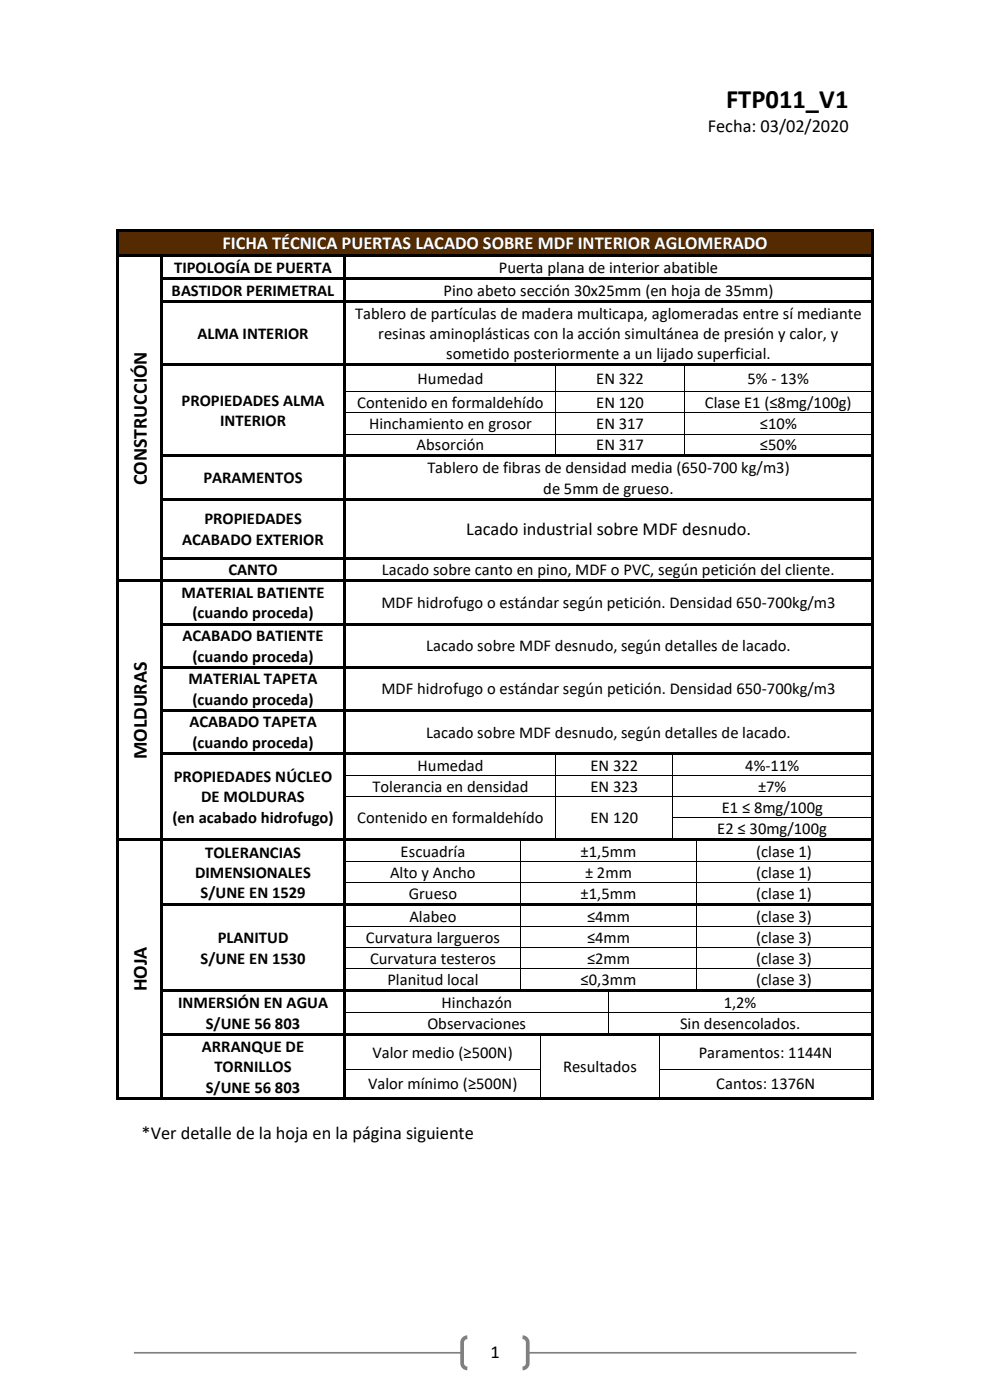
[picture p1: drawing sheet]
<svg xmlns="http://www.w3.org/2000/svg" width="210mm" height="297mm" viewBox="0 0 210 297" stroke-linecap="round" stroke-linejoin="round" font-family="sans-serif">
<path d="M28.4 287h153.3" fill="none" stroke="#808080" stroke-width=".35"/>
<path d="M98.5 283.9l.6-.2h11.7a1.1 1.1 0 0 1 1.2 1.1v4.4a1.1 1.1 0 0 1-1.2 1.1h-11.7a1.1 1.1 0 0 1-1.1-1.1v-4.4l.1-.4z" fill-rule="evenodd" fill="#fff"/>
<path d="M99.1 283.7a1.1 1.1 0 0 0-1.1 1.1v4.4a1.1 1.1 0 0 0 1.1 1.1M110.8 283.7a1.1 1.1 0 0 1 1.2 1.1v4.4a1.1 1.1 0 0 1-1.2 1.1" fill="none" stroke="#808080" stroke-width=".79" stroke-linecap="butt"/>
<g fill="#542a00">
<path d="M25.3 49.2h159.4v4.8h-159.4z" fill-rule="evenodd"/>
<path d="M26.9 49.2h156.2v4.8h-156.2z" fill-rule="evenodd"/>
</g>
<g fill="#000">
<path d="M24.8 48.7h.5v.5h-.5z" fill-rule="evenodd"/>
<path d="M24.8 48.7h.5v.5h-.5z" fill-rule="evenodd"/>
<path d="M24.8 49.2h.5v4.8h-.5z" fill-rule="evenodd"/>
<path d="M24.8 54h.5v.5h-.5z" fill-rule="evenodd"/>
<path d="M24.8 54.5h.5v4.3h-.5z" fill-rule="evenodd"/>
<path d="M24.8 58.8h.5v.6h-.5z" fill-rule="evenodd"/>
<path d="M25.3 48.7h159.4v.5h-159.4z" fill-rule="evenodd"/>
<path d="M25.3 54h8.7v.5h-8.7z" fill-rule="evenodd"/>
<path d="M34 54.5h.5z" fill-rule="evenodd"/>
<path d="M34 54h.5v.5h-.5z" fill-rule="evenodd"/>
<path d="M34 54.5h.5v4.3h-.5z" fill-rule="evenodd"/>
<path d="M34 58.8h.5v.6h-.5z" fill-rule="evenodd"/>
<path d="M34.5 54h38.4v.5h-38.4z" fill-rule="evenodd"/>
<path d="M34.5 58.8h38.4v.5h-38.4z" fill-rule="evenodd"/>
<path d="M72.9 54.5h.5z" fill-rule="evenodd"/>
<path d="M72.9 54h.5v.5h-.5z" fill-rule="evenodd"/>
<path d="M72.9 54.5h.5v4.3h-.5z" fill-rule="evenodd"/>
<path d="M72.9 58.8h.5v.6h-.5z" fill-rule="evenodd"/>
<path d="M73.4 54h111.3v.5h-111.3z" fill-rule="evenodd"/>
<path d="M73.4 58.8h111.3v.5h-111.3z" fill-rule="evenodd"/>
<path d="M184.7 48.7h.5v.5h-.5z" fill-rule="evenodd"/>
<path d="M184.7 48.7h.5v.5h-.5z" fill-rule="evenodd"/>
<path d="M184.7 49.2h.5v4.8h-.5z" fill-rule="evenodd"/>
<path d="M184.7 54h.5v.5h-.5z" fill-rule="evenodd"/>
<path d="M184.7 54.5h.5v4.3h-.5z" fill-rule="evenodd"/>
<path d="M184.7 58.8h.5v.6h-.5z" fill-rule="evenodd"/>
<path d="M24.8 59.4h.5v4.2h-.5z" fill-rule="evenodd"/>
<path d="M24.8 63.6h.5v.6h-.5z" fill-rule="evenodd"/>
<path d="M24.8 64.2h.5v12.9h-.5z" fill-rule="evenodd"/>
<path d="M24.8 77.1h.5v.5h-.5z" fill-rule="evenodd"/>
<path d="M34 59.4h.5v4.2h-.5z" fill-rule="evenodd"/>
<path d="M34 63.6h.5v.6h-.5z" fill-rule="evenodd"/>
<path d="M34 64.2h.5v12.9h-.5z" fill-rule="evenodd"/>
<path d="M34 77.1h.5v.5h-.5z" fill-rule="evenodd"/>
<path d="M34.5 63.6h38.4v.5h-38.4z" fill-rule="evenodd"/>
<path d="M34.5 77.1h38.4v.5h-38.4z" fill-rule="evenodd"/>
<path d="M72.9 59.4h.5v4.2h-.5z" fill-rule="evenodd"/>
<path d="M72.9 63.6h.5v.6h-.5z" fill-rule="evenodd"/>
<path d="M72.9 64.2h.5v12.9h-.5z" fill-rule="evenodd"/>
<path d="M72.9 77.1h.5v.5h-.5z" fill-rule="evenodd"/>
<path d="M73.4 63.6h111.3v.5h-111.3z" fill-rule="evenodd"/>
<path d="M73.4 77.1h44.4v.5h-44.4z" fill-rule="evenodd"/>
<path d="M117.8 77.6h.2z" fill-rule="evenodd"/>
<path d="M117.8 77.1h.5v.5h-.5z" fill-rule="evenodd"/>
<path d="M118.3 77.1h26.8v.5h-26.8z" fill-rule="evenodd"/>
<path d="M145.1 77.6h.2z" fill-rule="evenodd"/>
<path d="M145.1 77.1h.6v.5h-.6z" fill-rule="evenodd"/>
<path d="M145.7 77.1h39v.5h-39z" fill-rule="evenodd"/>
<path d="M184.7 59.4h.5v4.2h-.5z" fill-rule="evenodd"/>
<path d="M184.7 63.6h.5v.6h-.5z" fill-rule="evenodd"/>
<path d="M184.7 64.2h.5v12.9h-.5z" fill-rule="evenodd"/>
<path d="M184.7 77.1h.5v.5h-.5z" fill-rule="evenodd"/>
<path d="M24.8 77.6h.5v5.4h-.5z" fill-rule="evenodd"/>
<path d="M24.8 83h.5v.2h-.5z" fill-rule="evenodd"/>
<path d="M24.8 83.2h.5v4.3h-.5z" fill-rule="evenodd"/>
<path d="M24.8 87.5h.5v.2h-.5z" fill-rule="evenodd"/>
<path d="M24.8 87.7h.5v4.3h-.5z" fill-rule="evenodd"/>
<path d="M24.8 92h.5v.2h-.5z" fill-rule="evenodd"/>
<path d="M24.8 92.2h.5v4.3h-.5z" fill-rule="evenodd"/>
<path d="M24.8 96.5h.5v.5h-.5z" fill-rule="evenodd"/>
<path d="M34 77.6h.5v5.4h-.5z" fill-rule="evenodd"/>
<path d="M34 83h.5v.2h-.5z" fill-rule="evenodd"/>
<path d="M34 83.2h.5v4.3h-.5z" fill-rule="evenodd"/>
<path d="M34 87.5h.5v.2h-.5z" fill-rule="evenodd"/>
<path d="M34 87.7h.5v4.3h-.5z" fill-rule="evenodd"/>
<path d="M34 92h.5v.2h-.5z" fill-rule="evenodd"/>
<path d="M34 92.2h.5v4.3h-.5z" fill-rule="evenodd"/>
<path d="M34 96.5h.5v.5h-.5z" fill-rule="evenodd"/>
<path d="M34.5 96.5h38.4v.5h-38.4z" fill-rule="evenodd"/>
<path d="M72.9 77.6h.5v5.4h-.5z" fill-rule="evenodd"/>
<path d="M72.9 83h.5v.2h-.5z" fill-rule="evenodd"/>
<path d="M72.9 83.2h.5v4.3h-.5z" fill-rule="evenodd"/>
<path d="M72.9 87.5h.5v.2h-.5z" fill-rule="evenodd"/>
<path d="M72.9 87.7h.5v4.3h-.5z" fill-rule="evenodd"/>
<path d="M72.9 92h.5v.2h-.5z" fill-rule="evenodd"/>
<path d="M72.9 92.2h.5v4.3h-.5z" fill-rule="evenodd"/>
<path d="M72.9 96.5h.5v.5h-.5z" fill-rule="evenodd"/>
<path d="M73.4 96.5h44.4v.5h-44.4z" fill-rule="evenodd"/>
<path d="M117.8 83h.2v.2h-.2z" fill-rule="evenodd"/>
<path d="M117.8 87.5h.2v.2h-.2z" fill-rule="evenodd"/>
<path d="M117.8 92h.2v.2h-.2z" fill-rule="evenodd"/>
<path d="M117.8 96.5h.5v.5h-.5z" fill-rule="evenodd"/>
<path d="M118.3 96.5h26.8v.5h-26.8z" fill-rule="evenodd"/>
<path d="M145.1 83h.2v.2h-.2z" fill-rule="evenodd"/>
<path d="M145.1 87.5h.2v.2h-.2z" fill-rule="evenodd"/>
<path d="M145.1 92h.2v.2h-.2z" fill-rule="evenodd"/>
<path d="M145.1 96.5h.6v.5h-.6z" fill-rule="evenodd"/>
<path d="M145.7 96.5h39v.5h-39z" fill-rule="evenodd"/>
<path d="M184.7 77.6h.5v5.4h-.5z" fill-rule="evenodd"/>
<path d="M184.7 83h.5v.2h-.5z" fill-rule="evenodd"/>
<path d="M184.7 83.2h.5v4.3h-.5z" fill-rule="evenodd"/>
<path d="M184.7 87.5h.5v.2h-.5z" fill-rule="evenodd"/>
<path d="M184.7 87.7h.5v4.3h-.5z" fill-rule="evenodd"/>
<path d="M184.7 92h.5v.2h-.5z" fill-rule="evenodd"/>
<path d="M184.7 92.2h.5v4.3h-.5z" fill-rule="evenodd"/>
<path d="M184.7 96.5h.5v.5h-.5z" fill-rule="evenodd"/>
<path d="M24.8 97h.5v8.6h-.5z" fill-rule="evenodd"/>
<path d="M24.8 105.6h.5v.6h-.5z" fill-rule="evenodd"/>
<path d="M24.8 106.2h.5v12h-.5z" fill-rule="evenodd"/>
<path d="M24.8 118.2h.5v.5h-.5z" fill-rule="evenodd"/>
<path d="M34 97h.5v8.6h-.5z" fill-rule="evenodd"/>
<path d="M34 105.6h.5v.6h-.5z" fill-rule="evenodd"/>
<path d="M34 106.2h.5v12h-.5z" fill-rule="evenodd"/>
<path d="M34 118.2h.5v.5h-.5z" fill-rule="evenodd"/>
<path d="M34.5 105.6h38.4v.5h-38.4z" fill-rule="evenodd"/>
<path d="M34.5 118.2h38.4v.5h-38.4z" fill-rule="evenodd"/>
<path d="M72.9 97h.5v8.6h-.5z" fill-rule="evenodd"/>
<path d="M72.9 105.6h.5v.6h-.5z" fill-rule="evenodd"/>
<path d="M72.9 106.2h.5v12h-.5z" fill-rule="evenodd"/>
<path d="M72.9 118.2h.5v.5h-.5z" fill-rule="evenodd"/>
<path d="M73.4 105.6h111.3v.5h-111.3z" fill-rule="evenodd"/>
<path d="M73.4 118.2h111.3v.5h-111.3z" fill-rule="evenodd"/>
<path d="M184.7 97h.5v8.6h-.5z" fill-rule="evenodd"/>
<path d="M184.7 105.6h.5v.6h-.5z" fill-rule="evenodd"/>
<path d="M184.7 106.2h.5v12h-.5z" fill-rule="evenodd"/>
<path d="M184.7 118.2h.5v.5h-.5z" fill-rule="evenodd"/>
<path d="M24.8 118.7h.5v4.3h-.5z" fill-rule="evenodd"/>
<path d="M24.8 123h.5v.5h-.5z" fill-rule="evenodd"/>
<path d="M24.8 123.5h.5v8.6h-.5z" fill-rule="evenodd"/>
<path d="M24.8 132.1h.5v.6h-.5z" fill-rule="evenodd"/>
<path d="M25.3 123h8.7v.5h-8.7z" fill-rule="evenodd"/>
<path d="M34 118.7h.5v4.3h-.5z" fill-rule="evenodd"/>
<path d="M34 123h.5v.5h-.5z" fill-rule="evenodd"/>
<path d="M34 123.5h.5v8.6h-.5z" fill-rule="evenodd"/>
<path d="M34 132.1h.5v.6h-.5z" fill-rule="evenodd"/>
<path d="M34.5 123h38.4v.5h-38.4z" fill-rule="evenodd"/>
<path d="M34.5 132.1h38.4v.5h-38.4z" fill-rule="evenodd"/>
<path d="M72.9 118.7h.5v4.3h-.5z" fill-rule="evenodd"/>
<path d="M72.9 123h.5v.5h-.5z" fill-rule="evenodd"/>
<path d="M72.9 123.5h.5v8.6h-.5z" fill-rule="evenodd"/>
<path d="M72.9 132.1h.5v.6h-.5z" fill-rule="evenodd"/>
<path d="M73.4 123h111.3v.5h-111.3z" fill-rule="evenodd"/>
<path d="M73.4 132.1h111.3v.5h-111.3z" fill-rule="evenodd"/>
<path d="M184.7 118.7h.5v4.3h-.5z" fill-rule="evenodd"/>
<path d="M184.7 123h.5v.5h-.5z" fill-rule="evenodd"/>
<path d="M184.7 123.5h.5v8.6h-.5z" fill-rule="evenodd"/>
<path d="M184.7 132.1h.5v.6h-.5z" fill-rule="evenodd"/>
<path d="M24.8 132.7h.5v8.6h-.5z" fill-rule="evenodd"/>
<path d="M24.8 141.3h.5v.5h-.5z" fill-rule="evenodd"/>
<path d="M24.8 141.8h.5v8.6h-.5z" fill-rule="evenodd"/>
<path d="M24.8 150.4h.5v.6h-.5z" fill-rule="evenodd"/>
<path d="M24.8 151h.5v8.6h-.5z" fill-rule="evenodd"/>
<path d="M34 132.7h.5v8.6h-.5z" fill-rule="evenodd"/>
<path d="M34 141.3h.5v.5h-.5z" fill-rule="evenodd"/>
<path d="M34 141.8h.5v8.6h-.5z" fill-rule="evenodd"/>
<path d="M34 150.4h.5v.6h-.5z" fill-rule="evenodd"/>
<path d="M34 151h.5v8.6h-.5z" fill-rule="evenodd"/>
<path d="M34.5 141.3h38.4v.5h-38.4z" fill-rule="evenodd"/>
<path d="M34.5 150.4h38.4v.5h-38.4z" fill-rule="evenodd"/>
<path d="M72.9 132.7h.5v8.6h-.5z" fill-rule="evenodd"/>
<path d="M72.9 141.3h.5v.5h-.5z" fill-rule="evenodd"/>
<path d="M72.9 141.8h.5v8.6h-.5z" fill-rule="evenodd"/>
<path d="M72.9 150.4h.5v.6h-.5z" fill-rule="evenodd"/>
<path d="M72.9 151h.5v8.6h-.5z" fill-rule="evenodd"/>
<path d="M73.4 141.3h111.3v.5h-111.3z" fill-rule="evenodd"/>
<path d="M73.4 150.4h111.3v.5h-111.3z" fill-rule="evenodd"/>
<path d="M184.7 132.7h.5v8.6h-.5z" fill-rule="evenodd"/>
<path d="M184.7 141.3h.5v.5h-.5z" fill-rule="evenodd"/>
<path d="M184.7 141.8h.5v8.6h-.5z" fill-rule="evenodd"/>
<path d="M184.7 150.4h.5v.6h-.5z" fill-rule="evenodd"/>
<path d="M184.7 151h.5v8.6h-.5z" fill-rule="evenodd"/>
<path d="M24.8 159.6h.5v.5h-.5z" fill-rule="evenodd"/>
<path d="M24.8 160.1h.5v4.3h-.5z" fill-rule="evenodd"/>
<path d="M24.8 164.4h.5v.2h-.5z" fill-rule="evenodd"/>
<path d="M24.8 164.6h.5v4.3h-.5z" fill-rule="evenodd"/>
<path d="M24.8 168.9h.5v.2h-.5z" fill-rule="evenodd"/>
<path d="M24.8 169.1h.5v4.3h-.5z" fill-rule="evenodd"/>
<path d="M24.8 173.4h.5v.1h-.5z" fill-rule="evenodd"/>
<path d="M24.8 173.5h.5v4.4h-.5z" fill-rule="evenodd"/>
<path d="M24.8 177.9h.5v.5h-.5z" fill-rule="evenodd"/>
<path d="M25.3 177.9h8.7v.5h-8.7z" fill-rule="evenodd"/>
<path d="M34 159.6h.5v.5h-.5z" fill-rule="evenodd"/>
<path d="M34 160.1h.5v4.3h-.5z" fill-rule="evenodd"/>
<path d="M34 164.4h.5v.2h-.5z" fill-rule="evenodd"/>
<path d="M34 164.6h.5v4.3h-.5z" fill-rule="evenodd"/>
<path d="M34 168.9h.5v.2h-.5z" fill-rule="evenodd"/>
<path d="M34 169.1h.5v4.3h-.5z" fill-rule="evenodd"/>
<path d="M34 173.4h.5v.1h-.5z" fill-rule="evenodd"/>
<path d="M34 173.5h.5v4.4h-.5z" fill-rule="evenodd"/>
<path d="M34 177.9h.5v.5h-.5z" fill-rule="evenodd"/>
<path d="M34.5 159.6h38.4v.5h-38.4z" fill-rule="evenodd"/>
<path d="M34.5 177.9h38.4v.5h-38.4z" fill-rule="evenodd"/>
<path d="M72.9 159.6h.5v.5h-.5z" fill-rule="evenodd"/>
<path d="M72.9 160.1h.5v4.3h-.5z" fill-rule="evenodd"/>
<path d="M72.9 164.4h.5v.2h-.5z" fill-rule="evenodd"/>
<path d="M72.9 164.6h.5v4.3h-.5z" fill-rule="evenodd"/>
<path d="M72.9 168.9h.5v.2h-.5z" fill-rule="evenodd"/>
<path d="M72.9 169.1h.5v4.3h-.5z" fill-rule="evenodd"/>
<path d="M72.9 173.4h.5v.1h-.5z" fill-rule="evenodd"/>
<path d="M72.9 173.5h.5v4.4h-.5z" fill-rule="evenodd"/>
<path d="M72.9 177.9h.5v.5h-.5z" fill-rule="evenodd"/>
<path d="M73.4 159.6h44.4v.5h-44.4z" fill-rule="evenodd"/>
<path d="M73.4 177.9h37v.5h-37z" fill-rule="evenodd"/>
<path d="M110.4 178.4h.2z" fill-rule="evenodd"/>
<path d="M110.4 177.9h.5v.5h-.5z" fill-rule="evenodd"/>
<path d="M110.9 177.9h6.9v.5h-6.9z" fill-rule="evenodd"/>
<path d="M117.8 160.1h.2z" fill-rule="evenodd"/>
<path d="M117.8 159.6h.5v.5h-.5z" fill-rule="evenodd"/>
<path d="M117.8 164.4h.2v.2h-.2z" fill-rule="evenodd"/>
<path d="M117.8 168.9h.2v.2h-.2z" fill-rule="evenodd"/>
<path d="M117.8 173.4h.2v.1h-.2z" fill-rule="evenodd"/>
<path d="M117.8 177.9h.5v.5h-.5z" fill-rule="evenodd"/>
<path d="M118.3 159.6h24.3v.5h-24.3z" fill-rule="evenodd"/>
<path d="M118.3 177.9h24.3v.5h-24.3z" fill-rule="evenodd"/>
<path d="M142.6 160.1h.2z" fill-rule="evenodd"/>
<path d="M142.6 159.6h.6v.5h-.6z" fill-rule="evenodd"/>
<path d="M142.6 164.4h.2v.2h-.2z" fill-rule="evenodd"/>
<path d="M142.6 168.9h.2v.2h-.2z" fill-rule="evenodd"/>
<path d="M142.6 173.4h.2v.1h-.2z" fill-rule="evenodd"/>
<path d="M142.6 177.9h.6v.5h-.6z" fill-rule="evenodd"/>
<path d="M143.2 159.6h41.5v.5h-41.5z" fill-rule="evenodd"/>
<path d="M143.2 177.9h4.4v.5h-4.4z" fill-rule="evenodd"/>
<path d="M147.6 178.4h.2z" fill-rule="evenodd"/>
<path d="M147.6 177.9h.5v.5h-.5z" fill-rule="evenodd"/>
<path d="M148.1 177.9h36.6v.5h-36.6z" fill-rule="evenodd"/>
<path d="M184.7 159.6h.5v.5h-.5z" fill-rule="evenodd"/>
<path d="M184.7 160.1h.5v4.3h-.5z" fill-rule="evenodd"/>
<path d="M184.7 164.4h.5v.2h-.5z" fill-rule="evenodd"/>
<path d="M184.7 164.6h.5v4.3h-.5z" fill-rule="evenodd"/>
<path d="M184.7 168.9h.5v.2h-.5z" fill-rule="evenodd"/>
<path d="M184.7 169.1h.5v4.3h-.5z" fill-rule="evenodd"/>
<path d="M184.7 173.4h.5v.1h-.5z" fill-rule="evenodd"/>
<path d="M184.7 173.5h.5v4.4h-.5z" fill-rule="evenodd"/>
<path d="M184.7 177.9h.5v.5h-.5z" fill-rule="evenodd"/>
<path d="M24.8 178.4h.5v4.3h-.5z" fill-rule="evenodd"/>
<path d="M24.8 182.7h.5v.2h-.5z" fill-rule="evenodd"/>
<path d="M24.8 182.9h.5v4.3h-.5z" fill-rule="evenodd"/>
<path d="M24.8 187.2h.5v.1h-.5z" fill-rule="evenodd"/>
<path d="M24.8 187.3h.5v4.4h-.5z" fill-rule="evenodd"/>
<path d="M24.8 191.7h.5v.5h-.5z" fill-rule="evenodd"/>
<path d="M24.8 192.2h.5v4.3h-.5z" fill-rule="evenodd"/>
<path d="M24.8 196.5h.5v.2h-.5z" fill-rule="evenodd"/>
<path d="M34 178.4h.5v4.3h-.5z" fill-rule="evenodd"/>
<path d="M34 182.7h.5v.2h-.5z" fill-rule="evenodd"/>
<path d="M34 182.9h.5v4.3h-.5z" fill-rule="evenodd"/>
<path d="M34 187.2h.5v.1h-.5z" fill-rule="evenodd"/>
<path d="M34 187.3h.5v4.4h-.5z" fill-rule="evenodd"/>
<path d="M34 191.7h.5v.5h-.5z" fill-rule="evenodd"/>
<path d="M34 192.2h.5v4.3h-.5z" fill-rule="evenodd"/>
<path d="M34 196.5h.5v.2h-.5z" fill-rule="evenodd"/>
<path d="M34.5 191.7h38.4v.5h-38.4z" fill-rule="evenodd"/>
<path d="M72.9 178.4h.5v4.3h-.5z" fill-rule="evenodd"/>
<path d="M72.9 182.7h.5v.2h-.5z" fill-rule="evenodd"/>
<path d="M72.9 182.9h.5v4.3h-.5z" fill-rule="evenodd"/>
<path d="M72.9 187.2h.5v.1h-.5z" fill-rule="evenodd"/>
<path d="M72.9 187.3h.5v4.4h-.5z" fill-rule="evenodd"/>
<path d="M72.9 191.7h.5v.5h-.5z" fill-rule="evenodd"/>
<path d="M72.9 192.2h.5v4.3h-.5z" fill-rule="evenodd"/>
<path d="M72.9 196.5h.5v.2h-.5z" fill-rule="evenodd"/>
<path d="M73.4 191.7h37v.5h-37z" fill-rule="evenodd"/>
<path d="M110.4 182.7h.2v.2h-.2z" fill-rule="evenodd"/>
<path d="M110.4 187.2h.2v.1h-.2z" fill-rule="evenodd"/>
<path d="M110.4 192.2h.2z" fill-rule="evenodd"/>
<path d="M110.4 191.7h.5v.5h-.5z" fill-rule="evenodd"/>
<path d="M110.4 196.5h.2v.2h-.2z" fill-rule="evenodd"/>
<path d="M110.9 191.7h36.7v.5h-36.7z" fill-rule="evenodd"/>
<path d="M147.6 182.7h.2v.2h-.2z" fill-rule="evenodd"/>
<path d="M147.6 187.2h.2v.1h-.2z" fill-rule="evenodd"/>
<path d="M147.6 192.2h.2z" fill-rule="evenodd"/>
<path d="M147.6 191.7h.5v.5h-.5z" fill-rule="evenodd"/>
<path d="M147.6 196.5h.2v.2h-.2z" fill-rule="evenodd"/>
<path d="M148.1 191.7h36.6v.5h-36.6z" fill-rule="evenodd"/>
<path d="M184.7 178.4h.5v4.3h-.5z" fill-rule="evenodd"/>
<path d="M184.7 182.7h.5v.2h-.5z" fill-rule="evenodd"/>
<path d="M184.7 182.9h.5v4.3h-.5z" fill-rule="evenodd"/>
<path d="M184.7 187.2h.5v.1h-.5z" fill-rule="evenodd"/>
<path d="M184.7 187.3h.5v4.4h-.5z" fill-rule="evenodd"/>
<path d="M184.7 191.7h.5v.5h-.5z" fill-rule="evenodd"/>
<path d="M184.7 192.2h.5v4.3h-.5z" fill-rule="evenodd"/>
<path d="M184.7 196.5h.5v.2h-.5z" fill-rule="evenodd"/>
<path d="M24.8 196.7h.5v4.3h-.5z" fill-rule="evenodd"/>
<path d="M24.8 201h.5v.2h-.5z" fill-rule="evenodd"/>
<path d="M24.8 201.2h.5v4.3h-.5z" fill-rule="evenodd"/>
<path d="M24.8 205.5h.5v.1h-.5z" fill-rule="evenodd"/>
<path d="M24.8 205.6h.5v4.4h-.5z" fill-rule="evenodd"/>
<path d="M24.8 210h.5v.5h-.5z" fill-rule="evenodd"/>
<path d="M24.8 210.5h.5v4.3h-.5z" fill-rule="evenodd"/>
<path d="M24.8 214.8h.5v.2h-.5z" fill-rule="evenodd"/>
<path d="M24.8 215h.5v4.3h-.5z" fill-rule="evenodd"/>
<path d="M24.8 219.3h.5v.5h-.5z" fill-rule="evenodd"/>
<path d="M34 196.7h.5v4.3h-.5z" fill-rule="evenodd"/>
<path d="M34 201h.5v.2h-.5z" fill-rule="evenodd"/>
<path d="M34 201.2h.5v4.3h-.5z" fill-rule="evenodd"/>
<path d="M34 205.5h.5v.1h-.5z" fill-rule="evenodd"/>
<path d="M34 205.6h.5v4.4h-.5z" fill-rule="evenodd"/>
<path d="M34 210h.5v.5h-.5z" fill-rule="evenodd"/>
<path d="M34 210.5h.5v4.3h-.5z" fill-rule="evenodd"/>
<path d="M34 214.8h.5v.2h-.5z" fill-rule="evenodd"/>
<path d="M34 215h.5v4.3h-.5z" fill-rule="evenodd"/>
<path d="M34 219.3h.5v.5h-.5z" fill-rule="evenodd"/>
<path d="M34.5 210h38.4v.5h-38.4z" fill-rule="evenodd"/>
<path d="M34.5 219.3h38.4v.5h-38.4z" fill-rule="evenodd"/>
<path d="M72.9 196.7h.5v4.3h-.5z" fill-rule="evenodd"/>
<path d="M72.9 201h.5v.2h-.5z" fill-rule="evenodd"/>
<path d="M72.9 201.2h.5v4.3h-.5z" fill-rule="evenodd"/>
<path d="M72.9 205.5h.5v.1h-.5z" fill-rule="evenodd"/>
<path d="M72.9 205.6h.5v4.4h-.5z" fill-rule="evenodd"/>
<path d="M72.9 210h.5v.5h-.5z" fill-rule="evenodd"/>
<path d="M72.9 210.5h.5v4.3h-.5z" fill-rule="evenodd"/>
<path d="M72.9 214.8h.5v.2h-.5z" fill-rule="evenodd"/>
<path d="M72.9 215h.5v4.3h-.5z" fill-rule="evenodd"/>
<path d="M72.9 219.3h.5v.5h-.5z" fill-rule="evenodd"/>
<path d="M73.4 210h37v.5h-37z" fill-rule="evenodd"/>
<path d="M73.4 219.3h41.2v.5h-41.2z" fill-rule="evenodd"/>
<path d="M110.4 201h.2v.2h-.2z" fill-rule="evenodd"/>
<path d="M110.4 205.5h.2v.1h-.2z" fill-rule="evenodd"/>
<path d="M110.4 210h.5v.5h-.5z" fill-rule="evenodd"/>
<path d="M110.9 210h18.1v.5h-18.1z" fill-rule="evenodd"/>
<path d="M114.6 219.8h.1z" fill-rule="evenodd"/>
<path d="M114.6 219.3h.5v.5h-.5z" fill-rule="evenodd"/>
<path d="M115.1 219.3h13.9v.5h-13.9z" fill-rule="evenodd"/>
<path d="M129 210.5h.2z" fill-rule="evenodd"/>
<path d="M129 210h.5v.5h-.5z" fill-rule="evenodd"/>
<path d="M129 214.8h.2v.2h-.2z" fill-rule="evenodd"/>
<path d="M129 219.3h.5v.5h-.5z" fill-rule="evenodd"/>
<path d="M129.5 210h18.1v.5h-18.1z" fill-rule="evenodd"/>
<path d="M129.5 219.3h10.3v.5h-10.3z" fill-rule="evenodd"/>
<path d="M139.8 219.8h.1z" fill-rule="evenodd"/>
<path d="M139.8 219.3h.5v.5h-.5z" fill-rule="evenodd"/>
<path d="M140.3 219.3h44.4v.5h-44.4z" fill-rule="evenodd"/>
<path d="M147.6 201h.2v.2h-.2z" fill-rule="evenodd"/>
<path d="M147.6 205.5h.2v.1h-.2z" fill-rule="evenodd"/>
<path d="M147.6 210h.5v.5h-.5z" fill-rule="evenodd"/>
<path d="M148.1 210h36.6v.5h-36.6z" fill-rule="evenodd"/>
<path d="M184.7 196.7h.5v4.3h-.5z" fill-rule="evenodd"/>
<path d="M184.7 201h.5v.2h-.5z" fill-rule="evenodd"/>
<path d="M184.7 201.2h.5v4.3h-.5z" fill-rule="evenodd"/>
<path d="M184.7 205.5h.5v.1h-.5z" fill-rule="evenodd"/>
<path d="M184.7 205.6h.5v4.4h-.5z" fill-rule="evenodd"/>
<path d="M184.7 210h.5v.5h-.5z" fill-rule="evenodd"/>
<path d="M184.7 210.5h.5v4.3h-.5z" fill-rule="evenodd"/>
<path d="M184.7 214.8h.5v.2h-.5z" fill-rule="evenodd"/>
<path d="M184.7 215h.5v4.3h-.5z" fill-rule="evenodd"/>
<path d="M184.7 219.3h.5v.5h-.5z" fill-rule="evenodd"/>
<path d="M24.8 219.8h.5v7h-.5z" fill-rule="evenodd"/>
<path d="M24.8 226.8h.5v.2h-.5z" fill-rule="evenodd"/>
<path d="M24.8 227h.5v5.7h-.5z" fill-rule="evenodd"/>
<path d="M24.8 232.7h.5v.5h-.5z" fill-rule="evenodd"/>
<path d="M24.8 232.7h.5v.5h-.5z" fill-rule="evenodd"/>
<path d="M25.3 232.7h8.7v.5h-8.7z" fill-rule="evenodd"/>
<path d="M34 219.8h.5v7h-.5z" fill-rule="evenodd"/>
<path d="M34 226.8h.5v.2h-.5z" fill-rule="evenodd"/>
<path d="M34 227h.5v5.7h-.5z" fill-rule="evenodd"/>
<path d="M34 232.7h.5v.5h-.5z" fill-rule="evenodd"/>
<path d="M34.5 232.7h38.4v.5h-38.4z" fill-rule="evenodd"/>
<path d="M72.9 219.8h.5v7h-.5z" fill-rule="evenodd"/>
<path d="M72.9 226.8h.5v.2h-.5z" fill-rule="evenodd"/>
<path d="M72.9 227h.5v5.7h-.5z" fill-rule="evenodd"/>
<path d="M72.9 232.7h.5v.5h-.5z" fill-rule="evenodd"/>
<path d="M73.4 232.7h41.2v.5h-41.2z" fill-rule="evenodd"/>
<path d="M114.6 226.8h.1v.2h-.1z" fill-rule="evenodd"/>
<path d="M114.6 232.7h.5v.5h-.5z" fill-rule="evenodd"/>
<path d="M115.1 232.7h24.7v.5h-24.7z" fill-rule="evenodd"/>
<path d="M139.8 226.8h.1v.2h-.1z" fill-rule="evenodd"/>
<path d="M139.8 232.7h.5v.5h-.5z" fill-rule="evenodd"/>
<path d="M140.3 232.7h44.4v.5h-44.4z" fill-rule="evenodd"/>
<path d="M184.7 219.8h.5v7h-.5z" fill-rule="evenodd"/>
<path d="M184.7 226.8h.5v.2h-.5z" fill-rule="evenodd"/>
<path d="M184.7 227h.5v5.7h-.5z" fill-rule="evenodd"/>
<path d="M184.7 232.7h.5v.5h-.5z" fill-rule="evenodd"/>
<path d="M184.7 232.7h.5v.5h-.5z" fill-rule="evenodd"/>
</g>
<path d="M25.3 49.2h159.4" fill="none" stroke="#542a00" stroke-width=".21"/>
<g fill="none" stroke="#000" stroke-width=".21">
<path d="M117.9 77.6v5.4M145.2 77.6v5.4M73.4 83.1h44.4M73.4 87.6h44.4M73.4 92.1h44.4M117.9 83.2v4.3M117.9 87.7v4.3M117.9 92.2v4.3M118 83.1h27.1M118 87.6h27.1M118 92.1h27.1M145.2 83.2v4.3"/>
<path d="M145.2 87.7v4.3M145.2 92.2v4.3M145.3 83.1h39.4M145.3 87.6h39.4M145.3 92.1h39.4M73.4 164.5h44.4M73.4 169h44.4M110.5 178.4v4.3M117.9 160.1v4.3M117.9 164.6v4.3M117.9 169.1v4.3M117.9 173.5v4.4"/>
<path d="M118 164.5h24.6M118 169h24.6M142.7 160.1v4.3M142.7 164.6v4.3M142.7 169.1v4.3M142.7 173.5v4.4M142.8 164.5h41.9M142.8 169h41.9M142.8 173.5h41.9M147.7 178.4v4.3M73.4 182.8h37M73.4 187.3h37"/>
<path d="M73.4 196.6h37M110.5 182.9v4.3M110.5 187.3v4.4M110.5 192.2v4.3M110.5 196.7v4.3M110.6 182.8h37M110.6 187.3h37M110.6 196.6h37M147.7 182.9v4.3M147.7 187.3v4.4M147.7 192.2v4.3M147.7 196.7v4.3"/>
<path d="M147.8 182.8h36.9M147.8 187.3h36.9M147.8 196.6h36.9M73.4 201.1h37M73.4 205.6h37M73.4 214.9h55.6M110.5 201.2v4.3M110.5 205.6v4.4M110.6 201.1h37M110.6 205.6h37M114.7 219.8v7M129.1 210.5v4.3"/>
<path d="M129.1 215v4.3M129.2 214.9h55.5M139.9 219.8v7M147.7 201.2v4.3M147.7 205.6v4.4M147.8 201.1h36.9M147.8 205.6h36.9M73.4 226.9h41.2M114.7 227v5.7M139.9 227v5.7M139.9 226.9h44.8"/>
</g>
<text font-size="5.6" x="154" y="22.9">FTP011_V1</text>
<g font-size="4.2">
<text x="31.1" y="103" transform="rotate(-90 31.1 103)">CONSTRUCCIÓN</text>
<text x="31.1" y="161.1" transform="rotate(-90 31.1 161.1)">MOLDURAS</text>
<text x="31.1" y="210.3" transform="rotate(-90 31.1 210.3)">HOJA</text>
</g>
<g font-size="3.9">
<text x="150.1" y="28.1">Fecha: 03/02/2020</text>
<text x="98.9" y="113.5">Lacado industrial sobre MDF desnudo.</text>
<text x="30" y="241.7">*Ver detalle de la hoja en la página siguiente</text>
<text x="104" y="288.1">1</text>
</g>
<text font-size="3.9" fill="#fff" x="47.2" y="52.9">FICHA TÉCNICA PUERTAS LACADO SOBRE MDF INTERIOR AGLOMERADO</text>
<g font-size="3.5">
<text x="37" y="57.9">TIPOLOGÍA DE PUERTA</text>
<text x="105.8" y="57.9">Puerta plana de interior abatible</text>
<text x="36.4" y="62.7">BASTIDOR PERIMETRAL</text>
<text x="94.1" y="62.7">Pino abeto sección 30x25mm (en hoja de 35mm)</text>
<text x="41.9" y="71.8">ALMA INTERIOR</text>
<text x="75.3" y="67.6">Tablero de partículas de madera multicapa, aglomeradas entre sí mediante</text>
<text x="80.2" y="71.8">resinas aminoplásticas con la acción simultánea de presión y calor, y</text>
<text x="94.6" y="76.2">sometido posteriormente a un lijado superficial.</text>
<text x="88.6" y="81.5">Humedad</text>
<text x="126.5" y="81.5">EN 322</text>
<text x="158.6" y="81.5">5% - 13%</text>
<text x="38.5" y="86.1">PROPIEDADES ALMA</text>
<text x="75.8" y="86.6">Contenido en formaldehído</text>
<text x="126.5" y="86.6">EN 120</text>
<text x="149.5" y="86.6">Clase E1 (≤8mg/100g)</text>
<text x="46.7" y="90.4">INTERIOR</text>
<text x="78.3" y="91.1">Hinchamiento en grosor</text>
<text x="88.4" y="95.6">Absorción</text>
<text x="126.5" y="91.1">EN 317</text>
<text x="126.5" y="95.6">EN 317</text>
<text x="161.2" y="91.1">≤10%</text>
<text x="161.2" y="95.6">≤50%</text>
<text x="90.7" y="100.4">Tablero de fibras de densidad media (650-700 kg/m3)</text>
<text x="43.1" y="102.5">PARAMENTOS</text>
<text x="115.3" y="104.7">de 5mm de grueso.</text>
<text x="43.4" y="111.2">PROPIEDADES</text>
<text x="38.7" y="115.5">ACABADO EXTERIOR</text>
<text x="48.5" y="122.1">CANTO</text>
<text x="81" y="122.1">Lacado sobre canto en pino, MDF o PVC, según petición del cliente.</text>
<text x="38.5" y="126.9">MATERIAL BATIENTE</text>
<text x="40.8" y="131.2">(cuando proceda)</text>
<text x="80.9" y="129">MDF hidrofugo o estándar según petición. Densidad 650-700kg/m3</text>
<text x="38.7" y="136">ACABADO BATIENTE</text>
<text x="40.8" y="140.4">(cuando proceda)</text>
<text x="90.4" y="138.2">Lacado sobre MDF desnudo, según detalles de lacado.</text>
<text x="40" y="145.2">MATERIAL TAPETA</text>
<text x="40.8" y="149.5">(cuando proceda)</text>
<text x="80.9" y="147.3">MDF hidrofugo o estándar según petición. Densidad 650-700kg/m3</text>
<text x="40.2" y="154.3">ACABADO TAPETA</text>
<text x="40.8" y="158.6">(cuando proceda)</text>
<text x="90.4" y="156.5">Lacado sobre MDF desnudo, según detalles de lacado.</text>
<text x="36.9" y="165.9">PROPIEDADES NÚCLEO</text>
<text x="79" y="168">Tolerancia en densidad</text>
<text x="88.6" y="163.5">Humedad</text>
<text x="125.2" y="163.5">EN 322</text>
<text x="125.2" y="168">EN 323</text>
<text x="158.1" y="163.5">4%-11%</text>
<text x="160.8" y="168">±7%</text>
<text x="42.7" y="170.2">DE MOLDURAS</text>
<text x="153.1" y="172.4">E1 ≤ 8mg/100g</text>
<text x="36.6" y="174.5">(en acabado hidrofugo)</text>
<text x="75.8" y="174.7">Contenido en formaldehído</text>
<text x="125.2" y="174.7">EN 120</text>
<text x="152.2" y="176.9">E2 ≤ 30mg/100g</text>
<text x="43.5" y="181.9">TOLERANCIAS</text>
<text x="85" y="181.8">Escuadría</text>
<text x="123.2" y="181.8">±1,5mm</text>
<text x="160.4" y="181.8">(clase 1)</text>
<text x="41.4" y="186.2">DIMENSIONALES</text>
<text x="42.6" y="190.6">S/UNE EN 1529</text>
<text x="82.7" y="186.2">Alto y Ancho</text>
<text x="86.7" y="190.7">Grueso</text>
<text x="123.2" y="190.7">±1,5mm</text>
<text x="124.1" y="186.2">± 2mm</text>
<text x="160.4" y="186.2">(clase 1)</text>
<text x="160.4" y="190.7">(clase 1)</text>
<text x="86.8" y="195.6">Alabeo</text>
<text x="124.5" y="195.6">≤4mm</text>
<text x="160.4" y="195.6">(clase 3)</text>
<text x="46.2" y="200.1">PLANITUD</text>
<text x="77.6" y="200">Curvatura largueros</text>
<text x="124.5" y="200">≤4mm</text>
<text x="160.4" y="200">(clase 3)</text>
<text x="42.6" y="204.5">S/UNE EN 1530</text>
<text x="78.5" y="204.5">Curvatura testeros</text>
<text x="82.2" y="209">Planitud local</text>
<text x="123.2" y="209">≤0,3mm</text>
<text x="124.5" y="204.5">≤2mm</text>
<text x="160.4" y="204.5">(clase 3)</text>
<text x="160.4" y="209">(clase 3)</text>
<text x="37.8" y="213.9">INMERSIÓN EN AGUA</text>
<text x="93.7" y="213.9">Hinchazón</text>
<text x="153.5" y="213.9">1,2%</text>
<text x="43.7" y="218.3">S/UNE 56 803</text>
<text x="90.7" y="218.3">Observaciones</text>
<text x="144.3" y="218.3">Sin desencolados.</text>
<text x="42.8" y="223.2">ARRANQUE DE</text>
<text x="45.5" y="227.5">TORNILLOS</text>
<text x="79" y="224.5">Valor medio (≥500N)</text>
<text x="119.4" y="227.5">Resultados</text>
<text x="148.2" y="224.5">Paramentos: 1144N</text>
<text x="43.7" y="231.8">S/UNE 56 803</text>
<text x="78.1" y="231.1">Valor mínimo (≥500N)</text>
<text x="152" y="231.1">Cantos: 1376N</text>
</g>
</svg>
